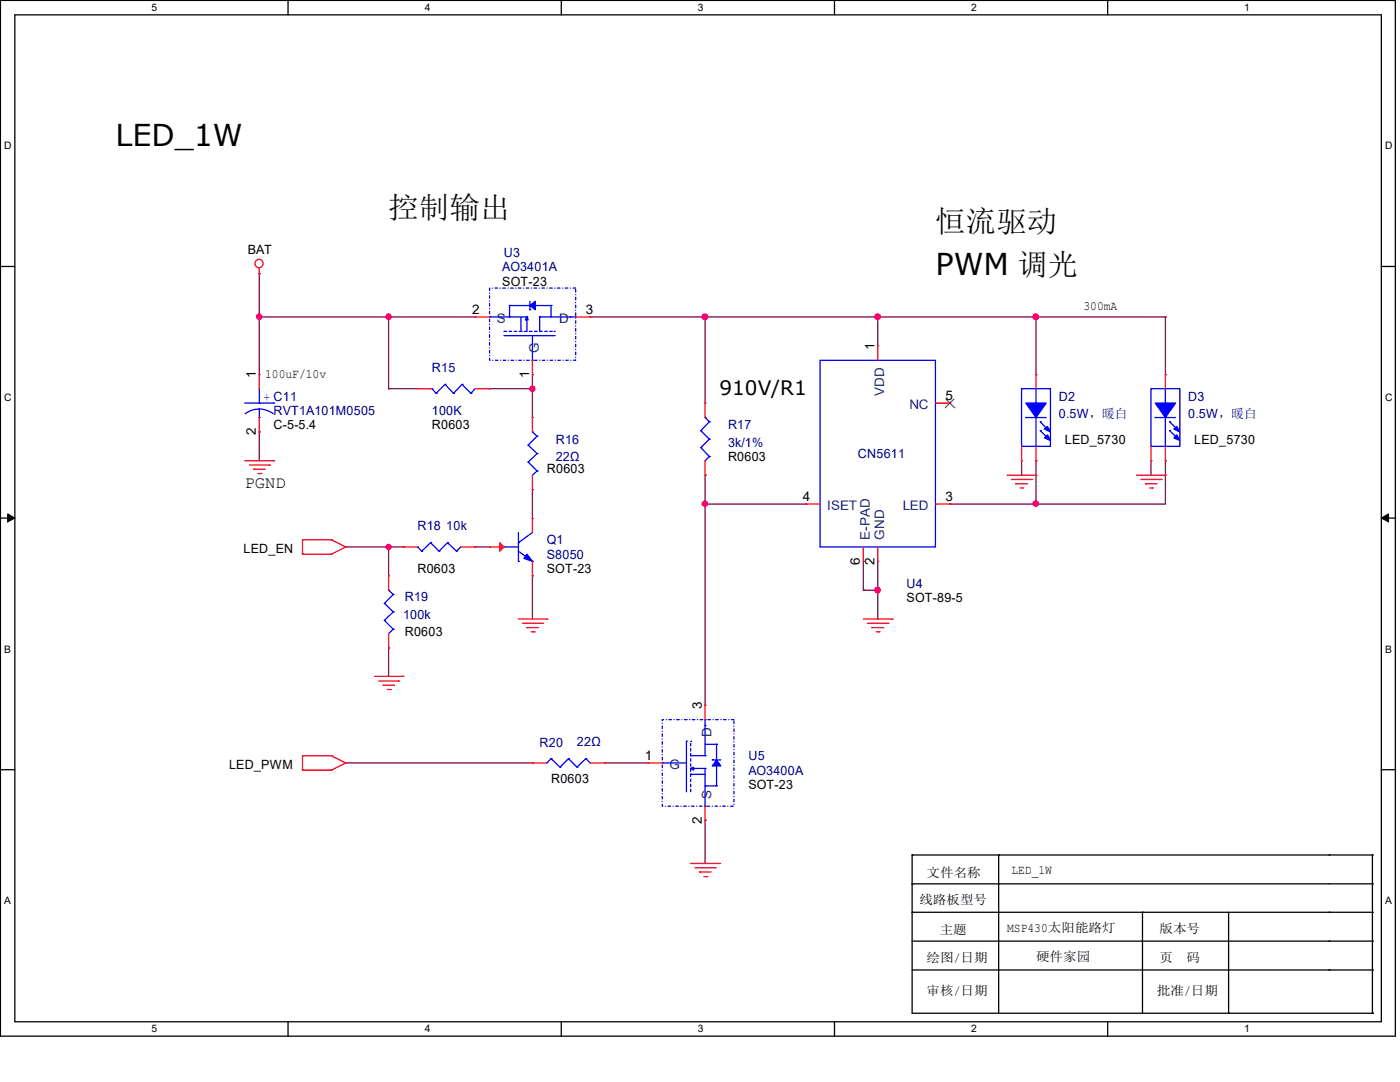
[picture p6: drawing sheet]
<svg xmlns="http://www.w3.org/2000/svg" width="279mm" height="216mm" viewBox="0 0 279 216" stroke-linecap="round" stroke-linejoin="round" font-family="sans-serif">
<path d="M.1 .1h278.4v206.7h-278.4zM3 3h272.7v200.9h-272.7z" fill="none" stroke="#000" stroke-width=".25"/>
<g fill="#fff">
<path d="M30.2 .4h1v2.2h-1z"/>
<path d="M30.2 204.2h1v2.2h-1z"/>
</g>
<path d="M57.5 .1v2.9M57.5 203.9v2.9" fill="none" stroke="#000" stroke-width=".25"/>
<g fill="#fff">
<path d="M84.8 .4h1v2.2h-1z"/>
<path d="M84.8 204.2h1v2.2h-1z"/>
</g>
<path d="M112 .1v2.9M112 203.9v2.9" fill="none" stroke="#000" stroke-width=".25"/>
<g fill="#fff">
<path d="M139.3 .4h1v2.2h-1z"/>
<path d="M139.3 204.2h1v2.2h-1z"/>
</g>
<path d="M166.5 .1v2.9M166.5 203.9v2.9" fill="none" stroke="#000" stroke-width=".25"/>
<g fill="#fff">
<path d="M193.8 .4h1v2.2h-1z"/>
<path d="M193.8 204.2h1v2.2h-1z"/>
</g>
<path d="M221.1 .1v2.9M221.1 203.9v2.9" fill="none" stroke="#000" stroke-width=".25"/>
<g fill="#fff">
<path d="M248.3 .4h1v2.2h-1z"/>
<path d="M248.3 204.2h1v2.2h-1z"/>
<path d="M.8 28h1.4v2.2h-1.4z"/>
<path d="M276.4 28h1.4v2.2h-1.4z"/>
<path d="M.8 78.2h1.4v2.2h-1.4z"/>
<path d="M276.4 78.2h1.4v2.2h-1.4z"/>
</g>
<path d="M.1 53.2h2.9M275.7 53.2h2.9" fill="none" stroke="#000" stroke-width=".25"/>
<g fill="#fff">
<path d="M.8 128.4h1.3v2.2h-1.3z"/>
<path d="M276.4 128.4h1.3v2.2h-1.3z"/>
</g>
<path d="M.1 103.4h2.9M275.7 103.4h2.9" fill="none" stroke="#000" stroke-width=".25"/>
<path d="M1.5 102.5l1.5 .9-1.5 .7zM275.7 103.4l1.4-.9v1.6z" fill="#000" stroke="#000" stroke-width=".2"/>
<g fill="#fff">
<path d="M.8 178.6h1.2v2.2h-1.2z"/>
<path d="M276.4 178.6h1.2v2.2h-1.2z"/>
</g>
<g fill="none" stroke="#000" stroke-width=".25">
<path d="M.1 153.6h2.9M275.7 153.6h2.9M182 170.6h.1M182 176.4h.1M182 170.6v31.6h91.9M182 170.6h91.9M182 176.4h91.9M199.3 176.4h.1M199.3 170.6h.1M199.3 170.6v31.6M265.3 170.6h.1M273.9 170.6h.1"/>
<path d="M273.9 176.4h.1M273.9 170.6v31.6M182 182h.1M182 182h91.9M182 187.8h91.9M182 193.5h91.9M199.3 182h.1M228 182h.1M228 182v20.2M245.2 182v20.2M265.3 182h.1M265.3 193.5h.1"/>
<path d="M265.3 187.8h.1M273.9 187.8h.1M273.9 182h.1M273.9 193.5h.1M245.2 202.2h.1M273.9 202.2h.1"/>
</g>
<g fill="none" stroke="#800040" stroke-width=".25">
<path d="M51.7 54.6h.1M51.7 54.6v20.2M51.7 63.2h.1M51.7 63.2h43.1M77.6 77.6h.1M77.6 63.2h.1M77.6 77.6h5.7M77.6 63.2v14.4M97.7 77.6h.1M97.7 77.6h8.6M106.3 74.8h.1M106.3 77.6h.1"/>
<path d="M106.3 74.8v8.5M117.8 63.2h114.8M140.7 63.2h.1M140.7 63.2v17.2M175.2 63.2h.1M175.2 63.2v5.8M206.8 63.2h.1M206.8 63.2v11.6M232.6 63.2h.1M232.6 63.2v11.6M51.7 86.2h.1M51.7 86.2v5.7"/>
<path d="M106.3 97.7h.1M106.3 97.7v5.8M140.7 94.8h.1M140.7 94.8v45.9M203.9 94.8h.1M203.9 91.9v2.9M206.8 91.9h.1M206.8 91.9v8.7M229.7 94.8h.1M229.7 91.9v2.9M232.6 91.9h.1M232.6 91.9v8.7h-43"/>
<path d="M69 109.1h.1M69 109.1h11.4M77.6 109.1h.1M77.6 109.1v5.8M80.4 109.1h.1M94.8 109.1h.1M94.8 109.1h2.9M106.3 114.9h.1M106.3 114.9v8.6M140.7 100.6h.1M140.7 100.6h20.2M172.3 117.8h.1"/>
<path d="M172.3 112v5.8M172.3 117.8h2.9M175.2 117.8h.1M175.2 112v11.5M189.6 100.6h.1M206.8 100.6h.1M77.6 129.3h.1M77.6 129.3v5.7M69 152.2h.1M69 152.2h37.3M120.6 152.2h.1M120.6 152.2h8.7"/>
<path d="M140.7 163.7h.1M140.7 163.7v8.6"/>
</g>
<g fill="#f0f" stroke="#f0f" stroke-width=".25">
<circle cx="77.5" cy="63.2" r=".53"/>
<circle cx="51.7" cy="63.2" r=".53"/>
<circle cx="106.3" cy="77.6" r=".51"/>
<circle cx="175.1" cy="117.7" r=".55"/>
<circle cx="140.7" cy="100.5" r=".53"/>
<circle cx="206.7" cy="63.2" r=".55"/>
<circle cx="206.7" cy="100.5" r=".53"/>
<circle cx="77.6" cy="109.1" r=".51"/>
<circle cx="140.7" cy="63.2" r=".55"/>
<circle cx="175.1" cy="63.2" r=".55"/>
</g>
<g fill="none" stroke="#f00" stroke-width=".25">
<path d="M51.7 54.6h.1M51.7 53.5v1.1M51.7 74.8h.1M51.7 74.8v2.8M83.3 77.6h.1M83.3 77.6h2.9M94.8 63.2h.1M94.8 63.2h2.9M94.8 77.6h2.9M97.7 77.6h.1M106.3 74.8h.1M106.3 71.9v2.9"/>
<path d="M114.9 63.2h2.9M117.8 63.2h.1M175.2 69h.1M175.2 69v2.9M206.8 74.8h.1M206.8 74.8v2.8M232.6 74.8h.1M232.6 74.8v2.8M48.9 91.9h5.7M49.8 92.8h4M50.6 93.6h.1M50.6 93.6h2.3"/>
<path d="M51.5 94.5h.6M51.7 86.2h.1M51.7 83.3v2.9M52.1 94.5h.1M53.8 92.8h.1M54.6 91.9h.1M106.3 97.7h.1M106.3 83.3h.1M106.3 83.3v2.9M106.3 94.8v2.9M140.7 94.8h.1M140.7 80.4h.1"/>
<path d="M140.7 80.4v2.9M140.7 91.9v2.9M186.7 80.4h2.9M189.6 80.4h.1M201 94.8h5.8M201.8 95.7h4.1M202.7 96.5h.1M202.7 96.5h2.4M203.6 97.4h.5M203.9 91.9h.1M203.9 89.1v2.8M204.1 97.4h.1"/>
<path d="M205.9 95.7h.1M206.8 94.8h.1M206.8 91.9h.1M206.8 89.1v2.8M226.8 94.8h5.8M227.7 95.7h4M228.6 96.5h.1M228.6 96.5h2.3M229.4 97.4h.6M229.7 91.9h.1M229.7 89.1v2.8M230 97.4h.1"/>
<path d="M231.7 95.7h.1M232.6 94.8h.1M232.6 91.9h.1M232.6 89.1v2.8M60.4 110.6h.1M60.4 107.7h.1M60.4 107.7v2.9M60.4 110.6h5.7M60.4 107.7h5.7M66.1 110.6h.1M66.1 107.7h.1M66.1 107.7l2.9 1.4"/>
<path d="M69 109.1h.1M69 109.1l-2.9 1.5M77.6 114.9h.1M77.6 114.9v2.9M80.4 109.1h.1M80.4 109.1h2.9M91.9 109.1h2.9M94.8 109.1h.1M97.7 109.1h.1M97.7 109.1h2.9M106.3 103.5h.1M106.3 114.9h.1"/>
<path d="M106.3 103.5v2.8M106.3 112v2.9M160.9 100.6h.1M160.9 100.6h2.8M172.3 112h.1M172.3 109.1v2.9M175.2 112h.1M175.2 109.1v2.9M186.7 100.6h2.9M189.6 100.6h.1M74.8 135h5.6M75.6 135.9h4"/>
<path d="M76.5 136.7h.1M76.5 136.7h2.2M77.3 137.6h.6M77.6 129.3h.1M77.6 126.4v2.9M77.9 137.6h.1M79.6 135.9h.1M80.4 135h.1M103.5 123.5h5.6M104.3 124.4h4M105.2 125.2h.1M105.2 125.2h2.2"/>
<path d="M106 126.1h.6M106.6 126.1h.1M108.3 124.4h.1M109.1 123.5h.1M172.3 123.5h5.8M173.1 124.4h4.1M174 125.2h.1M174 125.2h2.4M174.9 126.1h.5M175.4 126.1h.1M177.2 124.4h.1M178.1 123.5h.1"/>
<path d="M60.4 153.7h.1M60.4 150.8h.1M60.4 153.7h5.7M60.4 150.8v2.9M60.4 150.8h5.7M66.1 153.7h.1M66.1 150.8h.1M66.1 150.8l2.9 1.4M69 152.2h.1M69 152.2l-2.9 1.5M106.3 152.2h.1M106.3 152.2h2.8"/>
<path d="M117.8 152.2h2.8M120.6 152.2h.1M129.3 152.2h.1M129.3 152.2h2.9M140.7 140.7h.1M140.7 140.7v2.9M137.8 172.3h5.8M138.7 173.1h4M139.6 174h.1M139.6 174h2.3M140.5 174.9h.6M140.7 163.7h.1"/>
<path d="M140.7 160.9v2.8M141.1 174.9h.1M142.7 173.1h.1M143.6 172.3h.1"/>
<circle cx="51.7" cy="52.6" r=".82"/>
</g>
<g fill="none" stroke="#00f" stroke-width=".25">
<path d="M51.7 77.6v2.8M86.2 77.6h.1M86.2 77.6l.8 .9M87 78.5h.1M88.8 76.7h.1M88.8 76.7l1.7 1.8M88.8 76.7l-1.8 1.8M90.5 78.5h.1M92.2 76.7h.1M92.2 76.7l1.8 1.8M92.2 76.7l-1.7 1.8M94 78.5h.1"/>
<path d="M94.8 77.6l-.8 .9M97.7 63.2h.1M97.7 63.2h7.5M100.6 67h10M101.7 61h.1M101.7 63.2h.1M101.7 61h8.3M101.7 61v2.2M104 66.1h.1M104 63.2v2.9M105.2 63.2h.1M105.2 63.2v2.9"/>
<path d="M105.7 61.8h.1M105.7 60.1v1.7M106.3 71.9h.1M106.3 67v4.9M107.7 63.2h.1M107.7 63.2h7.2M107.7 63.2v2.9M110 61h.1M110 61v2.2M110.6 67h.1M113.8 63.2h.1M114.9 63.2h.1"/>
<path d="M163.7 71.9h23v37.2h-23zM203.9 77.6h5.7v11.5h-5.7zM206.8 77.6v2.8M229.7 77.6h5.8v11.5h-5.8zM232.6 77.6v2.8M48.9 80.4h5.7M51.7 83.3h.1M51.7 80.4h.1M51.7 81.6l1.5 .3 1.3 .7M51.7 81.6l-1.4 .3-1.4 .7M51.7 81.6v1.7M54.6 80.4h.1"/>
<path d="M105.4 92.2h.1M105.4 88.8h.1M105.4 92.2l1.8 1.8M105.4 88.8l1.8 1.7M106.3 86.2h.1M106.3 86.2l.9 .8M107.2 94h.1M107.2 90.5h.1M107.2 87h.1M107.2 94l-.9 .8M107.2 90.5l-1.8 1.7M107.2 87l-1.8 1.8"/>
<path d="M139.9 89.3h.1M139.9 85.9h.1M139.9 89.3l1.7 1.8M139.9 85.9l1.7 1.7M140.7 83.3h.1M140.7 83.3l.9 .9M141.6 91.1h.1M141.6 87.6h.1M141.6 84.2h.1M141.6 91.1l-.9 .8M141.6 87.6l-1.7 1.7M141.6 84.2l-1.7 1.7"/>
<path d="M204.7 83.3h.1M204.7 83.3h4.1M206.8 80.4h.1M206.8 89.1h.1M206.8 83.3v5.8M207.6 84.2h.1M207.6 85.9h.1M207.6 84.2l1.7 1.7M207.6 85.9l1.7 1.7M230.5 83.3h.1M230.5 83.3h4.1M232.6 80.4h.1"/>
<path d="M232.6 89.1h.1M232.6 83.3v5.8M233.4 84.2h.1M233.4 85.9h.1M233.4 84.2l1.8 1.7M233.4 85.9l1.8 1.7M77.6 117.8h.1M77.6 117.8l.9 .8M78.5 118.6h.1M78.5 118.6l-1.8 1.8M83.3 109.1h.1M83.3 109.1l.9 .9"/>
<path d="M84.2 110h.1M85.9 108.3h.1M85.9 108.3l1.7 1.7M85.9 108.3l-1.7 1.7M87.6 110h.1M89.3 108.3h.1M89.3 108.3l1.8 1.7M89.3 108.3l-1.7 1.7M91.1 110h.1M91.9 109.1l-.8 .9M100.6 109.1h.1M100.6 109.1h2.9"/>
<path d="M103.5 108.3h.1M103.5 112h.1M103.5 110l2.8 2M103.5 106.3v5.7M106.3 112h.1M106.3 106.3l-2.8 2M76.7 123.8h.1M76.7 120.4h.1M76.7 123.8l1.8 1.8M76.7 120.4l1.8 1.7M78.5 125.6h.1M78.5 122.1h.1"/>
<path d="M78.5 125.6l-.9 .8M78.5 122.1l-1.8 1.7M109.1 152.2h.1M110 151.4h.1M110 151.4l1.8 1.7M110 151.4l-.9 .8M111.8 153.1h.1M113.5 151.4h.1M113.5 151.4l1.6 1.7M113.5 151.4l-1.7 1.7M115.1 153.1h.1M116.9 151.4h.1"/>
<path d="M116.9 151.4l.9 .8M116.9 151.4l-1.8 1.7M132.2 152.2h.1M132.2 152.2h4.8M137 147.9h.1M137 147.9v10.1M137.8 154.5h.1M137.8 153.3h2.9M137.8 154.5h2.9M137.8 150.8h2.9M140.7 153.3h.1M140.7 150.8h.1"/>
<path d="M140.7 144.8h.1M140.7 156.8h.1M140.7 143.6h.1M140.7 143.6v7.2M140.7 153.3v7.6M140.7 148.5h2.3M140.7 156.8h2.3M142.2 151.6h.1M142.2 151.6h1.6M143 148.5h.1M143 156.8h.1M143 148.5v8.3"/>
<path d="M140.7 160.9h.1"/>
</g>
<path d="M188.7 79.6l1.8 1.8M190.4 79.6l-1.8 1.8M188.6 81.4h.1M190.5 81.4h.1" fill="none" stroke="#804000" stroke-width=".2"/>
<g fill="#00f" stroke="#00f" stroke-width=".25">
<path d="M105.2 110.6l1.1 1.4-1.7-.6z"/>
<path d="M230.5 80.4h4.1l-2 2.9z" fill-rule="evenodd"/>
<path d="M234.3 87.4l.6-.6 .6 1.1z" fill-rule="evenodd"/>
<path d="M234.3 85.6l.6-.5 .6 1.1z" fill-rule="evenodd"/>
<path d="M143 151.6l.8 1.2h-1.6z" fill-rule="evenodd"/>
<path d="M137.8 153.3l.6-.2v.6z" fill-rule="evenodd"/>
<path d="M105.2 63.2l.2 .6h-.6z" fill-rule="evenodd"/>
<path d="M105.7 61l1.1-.9v1.7z" fill-rule="evenodd"/>
<path d="M204.7 80.4h4.1l-2 2.9z" fill-rule="evenodd"/>
<path d="M208.4 87.4l.6-.6 .6 1.1z" fill-rule="evenodd"/>
<path d="M208.4 85.6l.6-.5 .6 1.1z" fill-rule="evenodd"/>
</g>
<path d="M100.6 66.1h10M110.6 66.1h.1M137.8 158v-10.1M137.8 147.9h.1" fill="none" stroke="#00f" stroke-width=".25" stroke-dasharray=".5 .5"/>
<path d="M97.7 57.5h17.2v14.4h-17.2zM132.2 143.6h14.3v17.3h-14.3z" fill="none" stroke="#00f" stroke-width=".25" stroke-dasharray=".5 .5 0 .5"/>
<path d="M99.7 108.3l.9 .8-.9 .9z" fill="#f00" stroke="#f00" stroke-width=".25"/>
<g font-size="6">
<text x="23" y="29">LED_1W</text>
<text x="77.6" y="43.4">控制输出</text>
<text x="186.7" y="46.3">恒流驱动</text>
<text x="186.7" y="54.9">PWM 调光</text>
</g>
<text font-size="4" x="143.6" y="78.8">910V/R1</text>
<text font-size="3.4" x="48.9" y="97.5">PGND</text>
<g font-size="2.6">
<text x="94.2" y="62.6">2</text>
<text x="116.9" y="62.6">3</text>
<text x="174.5" y="69.8" transform="rotate(-90 174.5 69.8)">1</text>
<text x="51.1" y="75.5" transform="rotate(-90 51.1 75.5)">1</text>
<text x="105.6" y="75.4" transform="rotate(-90 105.6 75.4)">1</text>
<text x="188.7" y="79.8">5</text>
<text x="51.1" y="86.9" transform="rotate(-90 51.1 86.9)">2</text>
<text x="160.2" y="99.9">4</text>
<text x="188.7" y="99.9">3</text>
<text x="171.6" y="112.7" transform="rotate(-90 171.6 112.7)">6</text>
<text x="174.5" y="112.7" transform="rotate(-90 174.5 112.7)">2</text>
<text x="140" y="141.6" transform="rotate(-90 140 141.6)">3</text>
<text x="128.7" y="151.6">1</text>
<text x="140" y="164.4" transform="rotate(-90 140 164.4)">2</text>
</g>
<g font-size="2.6" fill="#004080">
<text x="99.1" y="64.4">S</text>
<text x="111.6" y="64.4">D</text>
<text x="107.5" y="70.4" transform="rotate(-90 107.5 70.4)">G</text>
<text x="176.4" y="79" transform="rotate(-90 176.4 79)">VDD</text>
<text x="181.5" y="81.6">NC</text>
<text x="165.1" y="101.8">ISET</text>
<text x="180.2" y="101.8">LED</text>
<text x="173.6" y="107.7" transform="rotate(-90 173.6 107.7)">E-PAD</text>
<text x="176.4" y="107.7" transform="rotate(-90 176.4 107.7)">GND</text>
<text x="142" y="147" transform="rotate(-90 142 147)">D</text>
<text x="133.6" y="153.4">G</text>
<text x="142" y="159.4" transform="rotate(-90 142 159.4)">S</text>
</g>
<g font-size="2.5">
<text x="49.4" y="50.7">BAT</text>
<text x="100.2" y="57">SOT-23</text>
<text x="216.2" y="61.9">300mA</text>
<text x="52.9" y="75.4">100uF/10v</text>
<text x="54.6" y="85.7">C-5-5.4</text>
<text x="86.2" y="85.7">R0603</text>
<text x="212.5" y="88.6">LED_5730</text>
<text x="238.3" y="88.6">LED_5730</text>
<text x="109.1" y="94.3">R0603</text>
<text x="145.3" y="92">R0603</text>
<text x="48.6" y="110.4">LED_EN</text>
<text x="83.3" y="114.4">R0603</text>
<text x="109.1" y="114.4">SOT-23</text>
<text x="180.9" y="120.1">SOT-89-5</text>
<text x="80.8" y="127">R0603</text>
<text x="45.7" y="153.4">LED_PWM</text>
<text x="110" y="156.3">R0603</text>
<text x="149.4" y="157.5">SOT-23</text>
<text x="184.9" y="175">文件名称</text>
<text x="201.8" y="174.4">LED_1W</text>
<text x="183.5" y="180.4">线路板型号</text>
<text x="201" y="185.9">MSP430太阳能路灯</text>
<text x="184.9" y="191.9">绘图/日期</text>
<text x="187.5" y="186.4">主题</text>
<text x="206.8" y="191.7">硬件家园</text>
<text x="231.4" y="191.9">页</text>
<text x="231.4" y="186.2">版本号</text>
<text x="236.8" y="191.9">码</text>
<text x="184.9" y="198.5">审核/日期</text>
<text x="230.9" y="198.5">批准/日期</text>
</g>
<g font-size="2.5" fill="#000080">
<text x="100.6" y="51.2">U3</text>
<text x="100.2" y="54.1">AO3401A</text>
<text x="86.2" y="74.3">R15</text>
<text x="54.6" y="82.8">RVT1A101M0505</text>
<text x="86.2" y="82.8">100K</text>
<text x="211.3" y="79.9">D2</text>
<text x="211.3" y="83.4">0.5W，暖白</text>
<text x="237.2" y="79.9">D3</text>
<text x="237.2" y="83.4">0.5W，暖白</text>
<text x="110.9" y="88.6">R16</text>
<text x="145.3" y="85.7">R17</text>
<text x="145.3" y="89.2">3k/1%</text>
<text x="110.9" y="92">22Ω</text>
<text x="171.2" y="91.4">CN5611</text>
<text x="83.3" y="105.8">R18</text>
<text x="89.1" y="105.8">10k</text>
<text x="109.1" y="108.6">Q1</text>
<text x="109.1" y="111.5">S8050</text>
<text x="80.8" y="119.9">R19</text>
<text x="180.9" y="117.3">U4</text>
<text x="80.4" y="123.6">100k</text>
<text x="107.7" y="149.1">R20</text>
<text x="115.1" y="148.8">22Ω</text>
<text x="149.4" y="151.7">U5</text>
<text x="149.4" y="154.6">AO3400A</text>
</g>
<text font-size="2.5" fill="#00f" x="52.6" y="80">+ C11</text>
<g font-size="2">
<text x="30.2" y="2.2">5</text>
<text x="84.8" y="2.2">4</text>
<text x="139.3" y="2.2">3</text>
<text x="193.8" y="2.2">2</text>
<text x="248.3" y="2.2">1</text>
<text x=".8" y="29.8">D</text>
<text x="276.4" y="29.8">D</text>
<text x=".8" y="80">C</text>
<text x="276.4" y="80">C</text>
<text x=".8" y="130.2">B</text>
<text x="276.4" y="130.2">B</text>
<text x=".8" y="180.4">A</text>
<text x="276.4" y="180.4">A</text>
<text x="30.2" y="206">5</text>
<text x="84.8" y="206">4</text>
<text x="139.3" y="206">3</text>
<text x="193.8" y="206">2</text>
<text x="248.3" y="206">1</text>
</g>
</svg>
